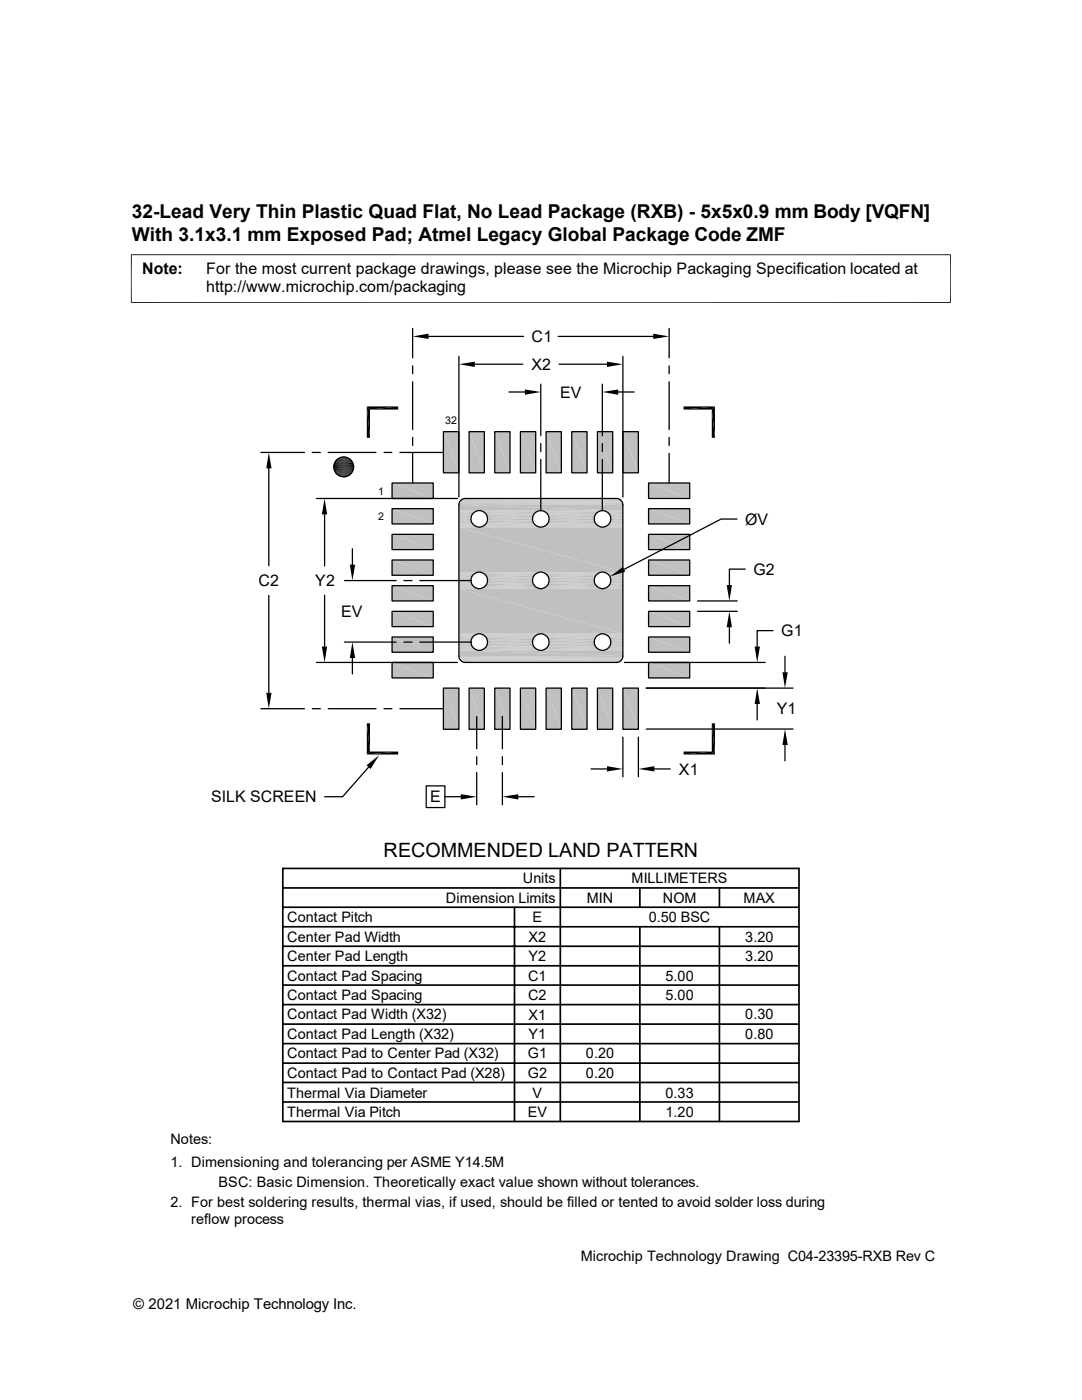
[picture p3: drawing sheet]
<svg xmlns="http://www.w3.org/2000/svg" width="216mm" height="279mm" viewBox="0 0 216 279" stroke-linecap="round" stroke-linejoin="round" font-family="sans-serif">
<path d="M91.9 99.8h32.1M92 99.7h31.9M92.2 99.6h31.5M92.4 99.5h31.1M92.6 99.5h30.6M91.6 100.2h32.6" fill="none" stroke="#c0c0c0" stroke-width=".2"/>
<path d="M91.6 100.6h32.7M91.7 100h32.4" fill="none" stroke="#c0c0c0" stroke-width=".21"/>
<path d="M91.6 100.4h32.7" fill="none" stroke="#c0c0c0" stroke-width=".25"/>
<g fill="#c0c0c0">
<path d="M91.6 100.8l32.7 1.1h-32.7z"/>
<path d="M91.6 100.8h32.7v1.1z"/>
</g>
<g fill="none" stroke="#c0c0c0" stroke-width=".2">
<path d="M91.6 101.9h3.9M91.6 102h3.6M91.6 102.1h3.3M91.6 105h3.3M91.6 105.1h3.6M91.6 105.2h3.9M95.8 101.9h12M95.8 105.2h12M96.1 102h11.4M96.1 105.1h11.4M96.4 102.1h10.8M96.4 105h10.8"/>
<path d="M108.1 101.9h12M108.1 105.2h12M108.4 102h11.4M108.4 105.1h11.4M108.7 102.1h10.8M108.7 105h10.8M120.4 101.9h3.9M120.4 105.2h3.9M120.7 102h3.6M120.7 105.1h3.6M121 102.1h3.3M121 105h3.3"/>
</g>
<path d="M91.6 102.3h3M91.6 104.8h3M96.6 102.3h10.3M96.6 104.8h10.3M109 102.3h10.2M109 104.8h10.2M121.2 102.3h3.1M121.2 104.8h3.1" fill="none" stroke="#c0c0c0" stroke-width=".21"/>
<path d="M91.6 102.5h2.8M91.6 104.3h2.6M91.6 104.6h2.8M96.9 102.5h9.8M96.9 104.6h9.8M97.1 104.3h9.4M109.2 102.5h9.8M109.2 104.6h9.8M109.3 104.3h9.5M121.5 102.5h2.8M121.5 104.6h2.8M121.7 104.3h2.6" fill="none" stroke="#c0c0c0" stroke-width=".25"/>
<g fill="none" stroke="#c0c0c0" stroke-width=".3">
<path d="M91.6 102.8h2.6M91.6 103.1h2.5M91.6 103.4h2.4M91.6 104h2.5M97.1 102.8h9.4M97.2 103.1h9.1M97.2 104h9.1M97.3 103.4h9M109.3 102.8h9.5M109.5 103.1h9.2M109.5 104h9.2M109.6 103.4h9"/>
<path d="M121.7 102.8h2.6M121.8 103.1h2.5M121.8 104h2.5M121.9 103.4h2.4"/>
</g>
<path d="M91.6 103.7h2.4M97.3 103.7h9M109.6 103.7h9M121.9 103.7h2.4" fill="none" stroke="#c0c0c0" stroke-width=".34"/>
<g fill="#c0c0c0">
<path d="M91.6 105.2l32.7 9h-32.7z"/>
<path d="M91.6 105.2h32.7v9z"/>
</g>
<g fill="none" stroke="#c0c0c0" stroke-width=".2">
<path d="M91.6 114.2h3.9M91.6 114.3h3.6M91.6 114.4h3.3M91.6 117.3h3.3M91.6 117.4h3.6M91.6 117.5h3.9M95.8 114.2h12M95.8 117.5h12M96.1 114.3h11.4M96.1 117.4h11.4M96.4 114.4h10.8M96.4 117.3h10.8"/>
<path d="M108.1 114.2h12M108.1 117.5h12M108.4 114.3h11.4M108.4 117.4h11.4M108.7 114.4h10.8M108.7 117.3h10.8M120.4 114.2h3.9M120.4 117.5h3.9M120.7 114.3h3.6M120.7 117.4h3.6M121 114.4h3.3M121 117.3h3.3"/>
</g>
<g fill="none" stroke="#c0c0c0" stroke-width=".21">
<path d="M91.6 114.6h3M91.6 114.8h2.8M91.6 116.9h2.8M91.6 117.1h3M96.6 114.6h10.3M96.6 117.1h10.3M96.9 114.8h9.8M96.9 116.9h9.8M109 114.6h10.2M109 117.1h10.2M109.2 114.8h9.8M109.2 116.9h9.8"/>
<path d="M121.2 114.6h3.1M121.2 117.1h3.1M121.5 114.8h2.8M121.5 116.9h2.8"/>
</g>
<g fill="none" stroke="#c0c0c0" stroke-width=".3">
<path d="M91.6 115.1h2.6M91.6 115.4h2.5M91.6 115.7h2.4M91.6 116.3h2.5M91.6 116.6h2.6M97.1 115.1h9.4M97.1 116.6h9.4M97.2 115.4h9.1M97.2 116.3h9.1M97.3 115.7h9M109.3 115.1h9.5M109.3 116.6h9.5"/>
<path d="M109.5 115.4h9.2M109.5 116.3h9.2M109.6 115.7h9M121.7 115.1h2.6M121.7 116.6h2.6M121.8 115.4h2.5M121.8 116.3h2.5M121.9 115.7h2.4"/>
</g>
<path d="M91.6 116h2.4M97.3 116h9M109.6 116h9M121.9 116h2.4" fill="none" stroke="#c0c0c0" stroke-width=".34"/>
<g fill="#c0c0c0">
<path d="M91.6 117.5l32.7 8.9h-32.7z"/>
<path d="M91.6 117.5h32.7v8.9z"/>
</g>
<g fill="none" stroke="#c0c0c0" stroke-width=".2">
<path d="M91.6 126.5h3.9M91.6 126.6h3.6M91.6 126.7h3.3M91.6 129.6h3.3M91.6 129.7h3.6M91.6 129.8h3.9M95.8 126.5h12M95.8 129.8h12M96.1 126.6h11.4M96.1 129.7h11.4M96.4 126.7h10.8M96.4 129.6h10.8"/>
<path d="M108.1 126.5h12M108.1 129.8h12M108.4 126.6h11.4M108.4 129.7h11.4M108.7 126.7h10.8M108.7 129.6h10.8M120.4 126.5h3.9M120.4 129.8h3.9M120.7 126.6h3.6M120.7 129.7h3.6M121 126.7h3.3M121 129.6h3.3"/>
</g>
<path d="M91.6 126.9h3M91.6 129.4h3M96.6 126.9h10.3M96.6 129.4h10.3M109 126.9h10.2M109 129.4h10.2M121.2 126.9h3.1M121.2 129.4h3.1" fill="none" stroke="#c0c0c0" stroke-width=".21"/>
<path d="M91.6 127.1h2.8M91.6 127.4h2.6M91.6 129.2h2.8M96.9 127.1h9.8M96.9 129.2h9.8M97.1 127.4h9.4M109.2 127.1h9.8M109.2 129.2h9.8M109.3 127.4h9.5M121.5 127.1h2.8M121.5 129.2h2.8M121.7 127.4h2.6" fill="none" stroke="#c0c0c0" stroke-width=".25"/>
<g fill="none" stroke="#c0c0c0" stroke-width=".3">
<path d="M91.6 127.7h2.5M91.6 128.3h2.4M91.6 128.6h2.5M91.6 128.9h2.6M97.1 128.9h9.4M97.2 127.7h9.1M97.2 128.6h9.1M97.3 128.3h9M109.3 128.9h9.5M109.5 127.7h9.2M109.5 128.6h9.2M109.6 128.3h9"/>
<path d="M121.7 128.9h2.6M121.8 127.7h2.5M121.8 128.6h2.5M121.9 128.3h2.4"/>
</g>
<path d="M91.6 128h2.4M97.3 128h9M109.6 128h9M121.9 128h2.4" fill="none" stroke="#c0c0c0" stroke-width=".34"/>
<g fill="#c0c0c0">
<path d="M91.6 129.8l32.7 1.1h-32.7z"/>
<path d="M91.6 129.8h32.7v1.1z"/>
</g>
<path d="M91.6 131h32.7M91.6 131.3h32.7" fill="none" stroke="#c0c0c0" stroke-width=".21"/>
<path d="M91.6 131.2h32.7M91.6 131.4h32.6M91.7 131.5h32.5M91.7 131.6h32.4M91.8 131.7h32.3M91.9 131.8h32.1M91.9 131.9h32M92 132h31.9M92.1 132h31.6M92.2 132.1h31.5M92.3 132.1h31.2M92.4 132.2h31.1" fill="none" stroke="#c0c0c0" stroke-width=".2"/>
<g fill="#c0c0c0">
<path d="M124.3 86.1l3.1 8.3h-3.1z"/>
<path d="M124.3 86.1h3.1v8.3z"/>
<path d="M119.2 86.1l3.1 8.3h-3.1z"/>
<path d="M119.2 86.1h3.1v8.3z"/>
<path d="M114.1 86.1l3 8.3h-3z"/>
<path d="M114.1 86.1h3v8.3z"/>
<path d="M109 86.1l3 8.3h-3z"/>
<path d="M109 86.1h3v8.3z"/>
<path d="M103.8 86.1l3.1 8.3h-3.1z"/>
<path d="M103.8 86.1h3.1v8.3z"/>
<path d="M98.7 86.1l3.1 8.3h-3.1z"/>
<path d="M98.7 86.1h3.1v8.3z"/>
<path d="M93.6 86.1l3 8.3h-3z"/>
<path d="M93.6 86.1h3v8.3z"/>
<path d="M88.5 86.1l3.1 8.3h-3.1z"/>
<path d="M88.5 86.1h3.1v8.3z"/>
<path d="M129.4 96.4l8.2 3.1h-8.2z"/>
<path d="M129.4 96.4h8.2v3.1z"/>
<path d="M78.2 96.4l8.2 3.1h-8.2z"/>
<path d="M78.2 96.4h8.2v3.1z"/>
<path d="M129.4 101.5l8.2 3.1h-8.2z"/>
<path d="M129.4 101.5h8.2v3.1z"/>
<path d="M78.2 101.5l8.2 3.1h-8.2z"/>
<path d="M78.2 101.5h8.2v3.1z"/>
<path d="M129.4 106.6l8.2 3.1h-8.2z"/>
<path d="M129.4 106.6h8.2v3.1z"/>
<path d="M78.2 106.6l8.2 3.1h-8.2z"/>
<path d="M78.2 106.6h8.2v3.1z"/>
<path d="M129.4 111.8l8.2 3h-8.2z"/>
<path d="M129.4 111.8h8.2v3z"/>
<path d="M78.2 111.8l8.2 3h-8.2z"/>
<path d="M78.2 111.8h8.2v3z"/>
<path d="M129.4 116.9l8.2 3h-8.2z"/>
<path d="M129.4 116.9h8.2v3z"/>
<path d="M78.2 116.9l8.2 3h-8.2z"/>
<path d="M78.2 116.9h8.2v3z"/>
<path d="M129.4 122l8.2 3.1h-8.2z"/>
<path d="M129.4 122h8.2v3.1z"/>
<path d="M78.2 122l8.2 3.1h-8.2z"/>
<path d="M78.2 122h8.2v3.1z"/>
<path d="M129.4 127.1l8.2 3.1h-8.2z"/>
<path d="M129.4 127.1h8.2v3.1z"/>
<path d="M78.2 127.1l8.2 3.1h-8.2z"/>
<path d="M78.2 127.1h8.2v3.1z"/>
<path d="M129.4 132.2l8.2 3.1h-8.2z"/>
<path d="M129.4 132.2h8.2v3.1z"/>
<path d="M78.2 132.2l8.2 3.1h-8.2z"/>
<path d="M78.2 132.2h8.2v3.1z"/>
<path d="M124.3 137.3l3.1 8.2h-3.1z"/>
<path d="M124.3 137.3h3.1v8.2z"/>
<path d="M119.2 137.3l3.1 8.2h-3.1z"/>
<path d="M119.2 137.3h3.1v8.2z"/>
<path d="M114.1 137.3l3 8.2h-3z"/>
<path d="M114.1 137.3h3v8.2z"/>
<path d="M109 137.3l3 8.2h-3z"/>
<path d="M109 137.3h3v8.2z"/>
<path d="M103.8 137.3l3.1 8.2h-3.1z"/>
<path d="M103.8 137.3h3.1v8.2z"/>
<path d="M98.7 137.3l3.1 8.2h-3.1z"/>
<path d="M98.7 137.3h3.1v8.2z"/>
<path d="M93.6 137.3l3 8.2h-3z"/>
<path d="M93.6 137.3h3v8.2z"/>
<path d="M88.5 137.3l3.1 8.2h-3.1z"/>
<path d="M88.5 137.3h3.1v8.2z"/>
</g>
<g fill="none" stroke="#000" stroke-width=".25">
<path d="M82.3 65.5v5.9M82.3 73v1.6M82.3 76.2v9.5M85.5 67.1h19M91.6 71.1v28.1M94.7 72.7h9.6M101.6 78.2h3.1M107.9 76.7v10.3M111.4 67.1h18.9M111.5 72.7h9.6M120.2 76.7v10.3M123.4 78.2h3.1"/>
<path d="M124.3 71.1v28.1M133.5 65.5v5.9M133.5 73v1.6M133.5 76.2v9.5M52.1 90.3h8.6M53.6 93.5v19.4M62.3 90.3h1.6M63.2 99.5h28.1M65.5 90.3h9.5M76.6 90.3h1.6M78.2 96.4h8.2v3.1h-8.2zM79.8 90.3h8.6"/>
<path d="M82.3 87.3v1.6M82.3 90.5v5.9M88.5 86.1h3.1v8.3h-3.1zM91.9 99.9l.9-.4h30.2a1.3 1.3 0 0 1 1.3 1.3v30.1a1.3 1.3 0 0 1-1.3 1.3h-30.2a1.3 1.3 0 0 1-1.2-1.3v-30.1zM93.6 86.1h3v8.3h-3zM98.7 86.1h3.1v8.3h-3.1zM103.8 86.1h3.1v8.3h-3.1zM107.9 88.5v1.6M107.9 91.7v10.3M109 86.1h3v8.3h-3zM114.1 86.1h3v8.3h-3zM119.2 86.1h3.1v8.3h-3.1z"/>
<path d="M120.2 88.5v1.6M120.2 91.7v10.3M124.3 86.1h3.1v8.3h-3.1zM129.4 96.4h8.2v3.1h-8.2zM133.5 87.3v1.6M133.5 90.5v5.9M53.6 118.8v19.5M64.8 102.7v10.2M64.8 118.8v10.2M68.7 115.9h10.3M70.3 109.5v3.2M78.2 101.5h8.2v3.1h-8.2z"/>
<path d="M78.2 106.6h8.2v3.1h-8.2zM78.2 111.8h8.2v3h-8.2zM78.2 116.9h8.2v3h-8.2zM80.6 115.9h1.6M83.8 115.9h10.3M129.4 116.9h8.2v3h-8.2zM129.4 111.8h8.2v3h-8.2zM129.4 106.6h8.2v3.1h-8.2zM129.4 101.5h8.2v3.1h-8.2zM139.2 119.9h7.9M147.1 103.6h-3.2l-19.4 10M148.7 113.6h-3.2v3.2"/>
<path d="M63.2 132.2h28.1M68.7 128.1h10.3M70.3 131.3v3.2M78.2 122h8.2v3.1h-8.2zM78.2 127.1h8.2v3.1h-8.2zM78.2 132.2h8.2v3.1h-8.2zM80.6 128.1h1.6M83.8 128.1h10.3M88.5 137.3h3.1v8.2h-3.1zM93.6 137.3h3v8.2h-3zM98.7 137.3h3.1v8.2h-3.1zM103.8 137.3h3.1v8.2h-3.1z"/>
<path d="M109 137.3h3v8.2h-3zM114.1 137.3h3v8.2h-3zM119.2 137.3h3.1v8.2h-3.1zM124.3 137.3h3.1v8.2h-3.1zM124.6 132.2h28.1M128.9 137.3h29.3M129.4 132.2h8.2v3.1h-8.2zM129.4 127.1h8.2v3.1h-8.2zM129.4 122h8.2v3.1h-8.2zM139.2 122h7.9M145.5 125.2v3.2M154.3 125.9h-3.2v3.1"/>
<path d="M156.6 131v3.2M52.1 141.4h8.6M62.3 141.4h1.6M65.5 141.4h9.5M73.5 153.1l-5.1 5.9h-3.6M76.6 141.4h1.6M79.8 141.4h8.6M85 156.8h3.8v4.4h-3.8zM88.8 159h3.1M95.1 143v6.4M95.1 151v1.6M95.1 154.2v6.4"/>
<path d="M100.2 143v6.4M100.2 151v1.6M100.2 154.2v6.4M103.4 159h3.2M117.9 153.5h3.2M124.3 147.1v7.9M127.4 147.1v7.9M128.9 145.5h29.3M130.6 153.5h3.1M151.1 140.5v3.2M156.6 148.7v3.1"/>
<circle cx="68.6" cy="93.2" r="1.98"/>
<circle cx="95.6" cy="103.6" r="1.64"/>
<circle cx="95.6" cy="115.8" r="1.64"/>
<circle cx="107.9" cy="103.6" r="1.64"/>
<circle cx="107.9" cy="115.8" r="1.64"/>
<circle cx="120.2" cy="115.8" r="1.64"/>
<circle cx="120.2" cy="103.6" r="1.64"/>
<circle cx="95.6" cy="128.1" r="1.64"/>
<circle cx="107.9" cy="128.1" r="1.64"/>
<circle cx="120.2" cy="128.1" r="1.64"/>
</g>
<g fill="none" stroke="#000" stroke-width=".34">
<path d="M56.4 177.2h103M56.4 173.3h103v50.5h-103zM111.8 173.3v50.5M127.7 177.2v3.9M143.6 177.2v3.9M56.4 181.1h103M56.4 188.8h103M56.4 185h103M56.4 192.7h103M56.4 196.6h103M102.7 181.1v42.7M127.7 185v38.8"/>
<path d="M143.6 185v38.8M56.4 200.5h103M56.4 204.4h103M56.4 212.2h103M56.4 208.3h103M56.4 219.9h103M56.4 216h103"/>
</g>
<g fill="#000">
<path d="M82.3 67.1l3.2-.5v1zM91.6 72.7l3.1-.5v1zM104.7 77.7l3.2 .5-3.2 .6zM121.1 72.2l3.2 .5-3.2 .5zM120.2 78.2l3.2-.5v1.1zM130.3 66.6l3.2 .5-3.2 .5zM53.6 90.3l.6 3.2h-1.1zM67.6 95h1.8zM67.8 91.4h1.8zM67.8 95l1.4 .1zM67.8 95h1.6zM67.8 91.4h1.6z"/>
<path d="M67.9 91.3l1.5 .1zM67.9 95.1l1.1 .1zM67.9 95.1h1.3zM67.9 91.3h1.3zM68.2 91.2l1 .1zM68.2 95.2h.6zM68.2 95.2h.8zM68.2 91.2h.8zM68.3 91.2h.7zM68.3 95.2h.5zM68.3 91.2h.5zM73.2 81.1l.6 6.3h-.6z"/>
<path d="M73.2 81.1h6.3l-5.7 .6zM73.2 81.1l.6 .6v5.7zM73.8 81.7l5.7-.6v.6zM136.4 81.1h6.3l-6.3 .6zM136.4 81.7l6.3-.6-.7 .6zM142 81.7l.7 5.7h-.7zM142 81.7l.7-.6v6.3zM64.8 99.5l.5 3.2h-1.1zM69.8 112.7h1.1l-.6 3.2zM121.7 115.1l2.6-1.9 .5 .9zM145 116.8h1l-.5 3.1zM53.1 138.3h1.1l-.6 3.1z"/>
<path d="M64.2 129h1.1l-.5 3.2zM70.3 128.1l.6 3.2h-1.1zM145.5 122l.5 3.2h-1zM150.6 129h1l-.5 3.2zM156.1 134.2h1.1l-.6 3.1zM73.2 152.7l2.4-2-1.6 2.8zM73.2 144.4l.6 5.6-.6 .6zM73.2 144.4h.6v5.6zM73.2 150.6l6.3-.6v.6zM73.2 150.6l.6-.6h5.7zM91.9 158.5l3.2 .5-3.2 .6zM100.2 159l3.2-.5v1.1z"/>
<path d="M121.1 152.9l3.2 .6-3.2 .5zM127.4 153.5l3.2-.6v1.1zM142 144.4l.7 6.2-.7-.6zM136.4 150h5.6l-5.6 .6zM142 144.4h.7v6.2zM136.4 150.6l5.6-.6 .7 .6zM151.1 137.3l.5 3.2h-1zM156.6 145.5l.6 3.2h-1.1z"/>
</g>
<g fill="none" stroke="#000" stroke-width=".2">
<path d="M26.1 50.8h163.6M26.2 50.8v9.7M189.7 50.8v9.7M26.1 60.4h163.6M66.5 93.1h4.1M66.5 93.5h4.1M66.6 92.7h4M66.6 93.9h3.9M66.7 92.3h3.8M66.7 94h3.8M66.8 92.2h3.6M66.8 94.2h3.6"/>
<path d="M66.9 92h3.4M66.9 94.4h3.4M67 91.9h3.1M67 94.5h3.1M67.1 91.7h3M67.1 94.6h3M67.3 91.6h2.6M67.3 94.8h2.6M67.4 91.5h2.4M67.4 94.9h2.4M67.6 91.4h2M67.6 95h2"/>
</g>
<path d="M66.5 92.9h4.1M66.5 93.3h4.1M66.6 93.7h4M66.6 92.5h3.9" fill="none" stroke="#000" stroke-width=".21"/>
<text font-size="3.9" x="76.5" y="171.1">RECOMMENDED LAND PATTERN</text>
<g font-size="3.8">
<text x="26.3" y="43.5">32-Lead Very Thin Plastic Quad Flat, No Lead Package (RXB) - 5x5x0.9 mm Body [VQFN]</text>
<text x="26.3" y="48">With 3.1x3.1 mm Exposed Pad; Atmel Legacy Global Package Code ZMF</text>
</g>
<g font-size="3.2">
<text x="28.4" y="54.6">Note:</text>
<text x="41.1" y="54.6">For the most current package drawings, please see the Microchip Packaging Specification located at</text>
<text x="41.1" y="58.3">http://www.microchip.com/packaging</text>
<text x="106.1" y="68.2">C1</text>
<text x="106" y="73.8">X2</text>
<text x="111.8" y="79.4">EV</text>
<text x="148.7" y="104.7">ØV</text>
<text x="51.6" y="117">C2</text>
<text x="62.9" y="117">Y2</text>
<text x="150.3" y="114.7">G2</text>
<text x="68.1" y="123.1">EV</text>
<text x="155.9" y="127">G1</text>
<text x="155" y="142.6">Y1</text>
<text x="135.5" y="154.6">X1</text>
<text x="42.1" y="160.1">SILK SCREEN</text>
<text x="85.8" y="160.1">E</text>
</g>
<text font-size="3" x="26.6" y="261.3">© 2021 Microchip Technology Inc.</text>
<g font-size="2.9">
<text x="104.3" y="176.3">Units</text>
<text x="126" y="176.3">MILLIMETERS</text>
<text x="57.3" y="184.1">Contact Pitch</text>
<text x="89" y="180.2">Dimension Limits</text>
<text x="106.3" y="184.1">E</text>
<text x="117.1" y="180.2">MIN</text>
<text x="129.5" y="184.1">0.50 BSC</text>
<text x="132.2" y="180.2">NOM</text>
<text x="148.4" y="180.2">MAX</text>
<text x="57.3" y="187.9">Center Pad Width</text>
<text x="57.3" y="191.8">Center Pad Length</text>
<text x="105.5" y="191.8">Y2</text>
<text x="105.5" y="187.9">X2</text>
<text x="148.7" y="191.8">3.20</text>
<text x="148.7" y="187.9">3.20</text>
<text x="57.3" y="195.7">Contact Pad Spacing</text>
<text x="105.4" y="195.7">C1</text>
<text x="132.8" y="195.7">5.00</text>
<text x="57.3" y="203.5">Contact Pad Width (X32)</text>
<text x="57.3" y="199.6">Contact Pad Spacing</text>
<text x="105.4" y="199.6">C2</text>
<text x="105.5" y="203.5">X1</text>
<text x="132.8" y="199.6">5.00</text>
<text x="148.7" y="203.5">0.30</text>
<text x="57.3" y="207.3">Contact Pad Length (X32)</text>
<text x="105.5" y="207.3">Y1</text>
<text x="148.7" y="207.3">0.80</text>
<text x="57.3" y="211.2">Contact Pad to Center Pad (X32)</text>
<text x="57.3" y="215.1">Contact Pad to Contact Pad (X28)</text>
<text x="105.3" y="215.1">G2</text>
<text x="105.3" y="211.2">G1</text>
<text x="116.9" y="215.1">0.20</text>
<text x="116.9" y="211.2">0.20</text>
<text x="57.3" y="219">Thermal Via Diameter</text>
<text x="106.3" y="219">V</text>
<text x="132.8" y="219">0.33</text>
<text x="57.3" y="222.9">Thermal Via Pitch</text>
<text x="105.3" y="222.9">EV</text>
<text x="132.8" y="222.9">1.20</text>
<text x="34" y="232.9">1. Dimensioning and tolerancing per ASME Y14.5M</text>
<text x="34" y="228.3">Notes:</text>
<text x="43.6" y="236.9">BSC: Basic Dimension. Theoretically exact value shown without tolerances.</text>
<text x="34" y="240.9">2. For best soldering results, thermal vias, if used, should be filled or tented to avoid solder loss during</text>
<text x="38.1" y="244.3">reflow process</text>
<text x="115.9" y="251.6">Microchip Technology Drawing C04-23395-RXB Rev C</text>
</g>
<g font-size="2.1">
<text x="88.9" y="84.6">32</text>
<text x="75.5" y="98.7">1</text>
<text x="75.5" y="103.8">2</text>
</g>
</svg>
